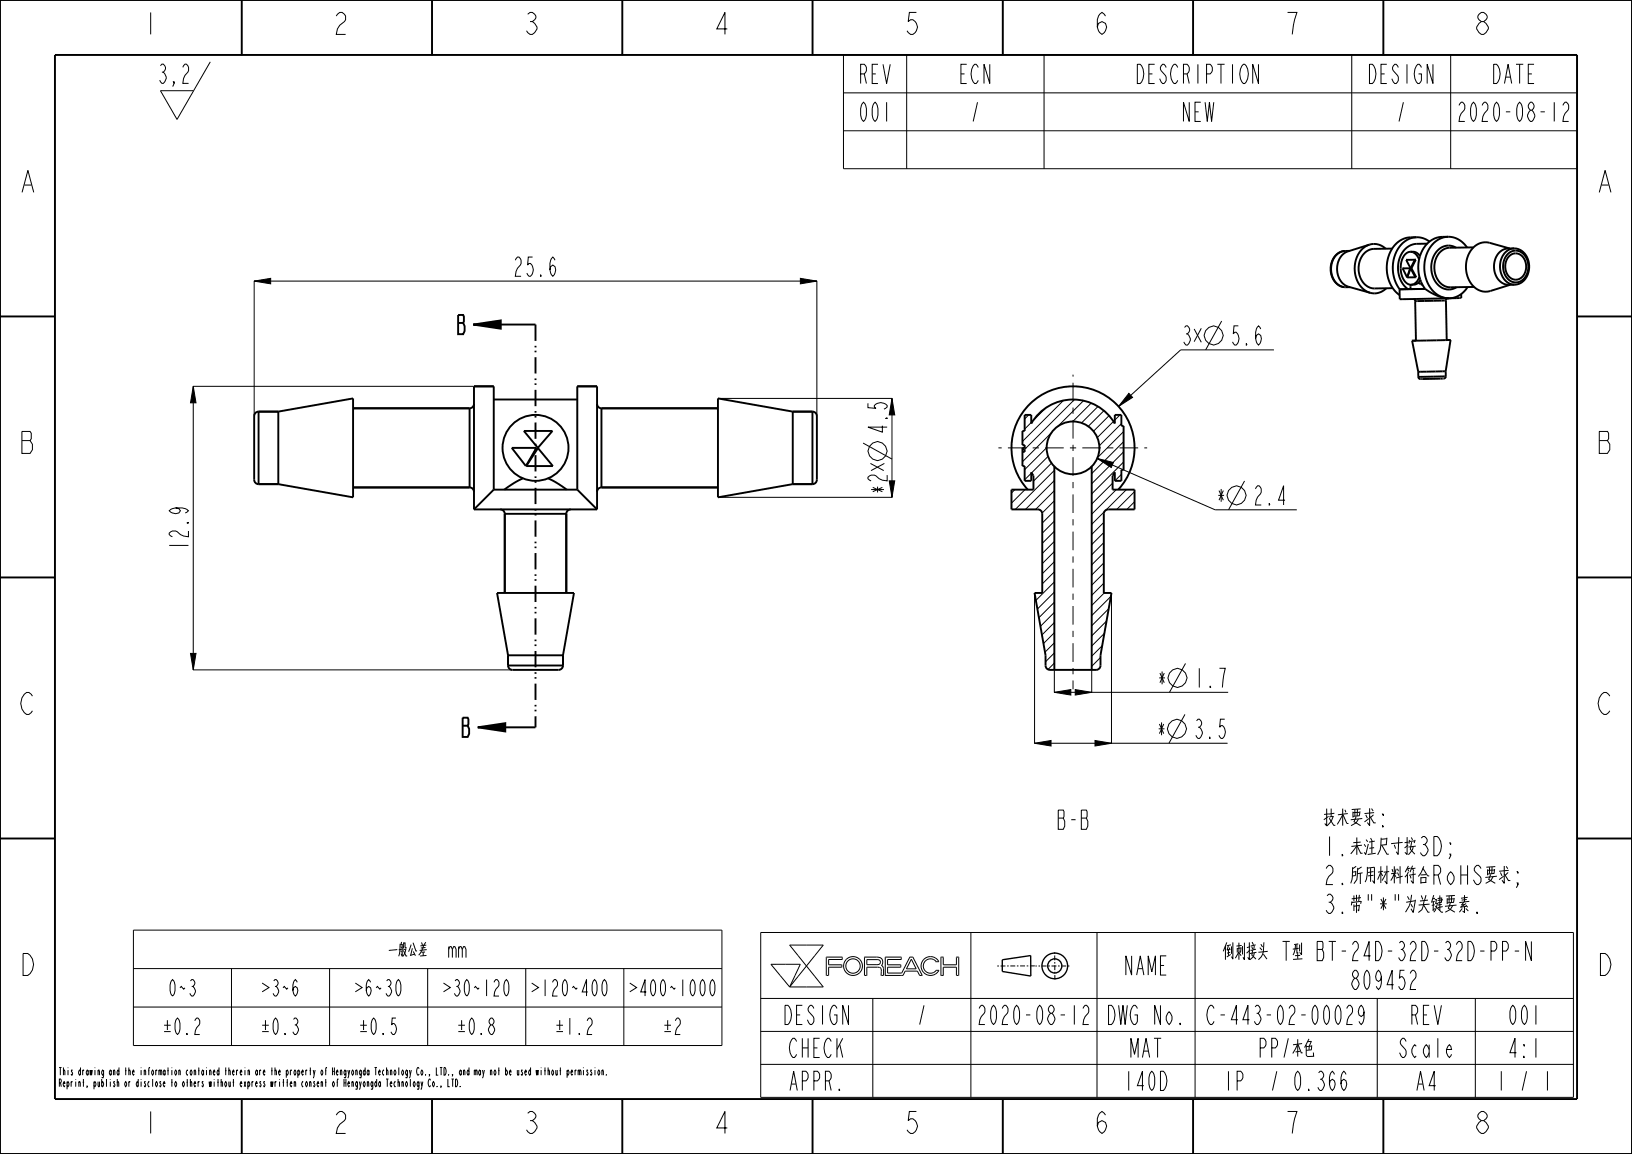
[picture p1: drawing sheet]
<svg xmlns="http://www.w3.org/2000/svg" width="297mm" height="210mm" viewBox="0 0 297 210" stroke-linecap="round" stroke-linejoin="round" font-family="sans-serif">
<g fill="none" stroke="#000" stroke-width=".18">
<path d="M29.2 12l.3-.3a.78 .78 0 0 1 .6 .6 .78 .78 0 0 1-.4 .8l.3 .3a1.2 1.2 0 0 1-.3 1.8h-.2l-.4-.6M29.5 13.1h.2M31.7 15.2l-.1-.3h.1v.3l-.3 .6M33.3 12.3l.4-.6h.2a1.25 1.25 0 0 1-.2 2l-.3 .6-.1 .9h1M38.3 11.3l-6.1 10.4-3-5.2h6M153.5 10h133.5v20.7h-133.5zM153.5 16.9h133.5M165 10v20.7M190 10v20.7M246 10v20.7M264 10v20.7M153.5 23.8h133.5"/>
<path d="M46.3 51.2l3-.5v1zM46.3 51.1v24.5M46.3 51.2h102.4M145.7 50.7l3 .5-3 .5zM148.7 51.1v24.5M35.1 70.3h51.1M35.2 70.3l.5 3h-1zM35.2 70.3v51.6M130.7 72.5h31.7M162.3 72.5v18M186.1 78.4v.1M187.2 75.5l-.7 .7"/>
<path d="M187.7 76.9l-1.2 1.2M190.3 74.2l-2.3 2.4M191.3 78.7l-5.2 5.3M193.5 72.9l-7.4 7.4M195.5 72.7l-9 9.1M197.2 72.9l-4.7 4.7M198.6 73.4l-3.4 3.3M199.8 74l-3 3M200.9 74.7l-2.9 2.9M201.8 75.6l-2.8 2.9M202.6 76.7l-2.9 2.9M203.8 75.5l-.9 .9"/>
<path d="M204.1 77.1l-4 4M204.5 78.5l-4.8 4.8M205.4 71.6l.7 .7-2.5 1.7zM231.8 63.7h-16.9l-11.3 10.3M130.7 90.5h31.7M184.7 89.1l-.6 .6M186.5 89.1l-2.4 2.5M187.7 86.1l-1.2 1.2M190.5 81.5l-4 4M190.7 83.1l-3 2.9M191.4 84.3l-3.3 3.3M191.9 85.6l-7.1 7.1"/>
<path d="M191.9 87.4l-5.3 5.3M191.9 89.3l-3.4 3.4M191.9 91.1l-2.2 2.3M191.9 93l-2.2 2.2M191.9 94.8l-2.2 2.2M191.9 96.7l-2.2 2.2M191.9 98.5l-2.2 2.2M199.7 83.4l2.9 .8-.4 .9zM199.7 83.4l21.4 9.4h14.9M200.9 95.1l-2.2 2.2M200.9 96.9l-2.2 2.2M200.9 98.8l-2.2 2.2"/>
<path d="M201 93.1l-2.3 2.3M202.5 87.9l-3.8 3.8M203.1 89.1l-4.4 4.5M204.1 86.3l-1.2 1.2M204.5 80.4l-5.8 5.8M204.5 82.2l-5.8 5.8M204.5 84.1l-5.8 5.8M205 89.1l-3.7 3.7M206.5 89.5l-3.3 3.2M206.5 91.3l-1.4 1.4M226.5 87.5l-2.9 5.3M34.7 118.9h1l-.5 3z"/>
<path d="M188.3 108v27.3M191.9 100.4l-2.2 2.2M191.9 102.2l-2.2 2.2M191.9 104.1l-2.2 2.2M191.9 105.9l-3.4 3.4M191.9 107.8l-3.1 3M191.9 109.6l-2.8 2.8M191.9 111.4l-2.6 2.6M191.9 113.3l-2.3 2.2M191.9 115.1l-2 2M191.9 117l-1.7 1.7M191.9 118.8l-1.6 1.6"/>
<path d="M200.3 119.7l-1.6 1.6M200.6 117.5l-1.9 1.9M200.9 100.6l-2.2 2.2M200.9 102.4l-2.2 2.2M200.9 104.3l-2.2 2.2M200.9 106.1l-2.2 2.2M201 107.9l-2.3 2.3M201 115.3l-2.3 2.3M201.4 113l-2.7 2.7M201.8 110.8l-3.1 3.1M202.2 108.5l-3.5 3.5M202.3 108v27.3"/>
<path d="M35.1 121.9h58.1M188.3 135.3l3-.5v1zM188.3 135.3h35.1M191.9 126l3-.5v1zM191.9 126h31.6M191.9 122v4M191.9 120.7l-1.2 1.1M195.7 125.5l3 .5-3 .5zM198.7 122v4M199.3 134.8l3 .5-3 .5zM215.6 130l-2.9 5.3M215.7 120.7l-2.9 5.3"/>
<path d="M24.3 169.3h107.1v21h-107.1zM24.3 176.3h107.1M42.1 176.3v14M60 176.3v14M77.8 176.3v14M82.3 172.8l.3-.5h.2l.2 .5v1.5M83.5 172.8l.2-.5h.2l.2 .5v1.5M83.5 172.3v2M84.1 172.8l.3-.5h.2l.2 .5v1.5M95.7 176.3v14M113.5 176.3v14M138.4 169.7h147.9v30h-147.9z"/>
<path d="M140.3 175.5h5.3l-1.9 4.1zM143.7 172h6.1l-3 3.8zM146.8 175.8l3 3.8h-6.1M146.8 175.8l-3.1 3.8M150.8 177.5v-1.5h2.4v-.4h-2.4v-1h2.4l.1-.4h-2.9v3.3h.4M157.8 174.6l2.1 .1 .3 .1v.4l-.4 .3h-2zM157.8 177.5v-1.5h1.9l.4 .1 .2 .2 .1 1.2h.4M160.8 177.5v-1.3l-.4-.5 .2-.6-.2-.7-.7-.2h-2.3l-.1 3.3h.5M164.3 177.5h.1M165.9 174.6l.8 1.7h-1.7zM166.1 174.2h-.5l-1.5 2.9h-2.6v-1.1h2.4v-.4h-2.4v-1h2.5v-.4h-2.9v3.3h3.2M166.1 174.2h.1"/>
<path d="M166.1 174.2l1.7 3.3h-.4l-.4-.8h-2.3l-.4 .8M170.4 175l-.7-.5h-.8l-.6 .5-.3 .8 .3 .8 .6 .4h.8l.7-.4M170.4 176.6h.1M170.4 175h.1M170.4 176.6h.4M170.4 175h.5l-.4-.5-.5-.3-.7-.1-.7 .1-.5 .4-.3 .5-.2 .5 .1 .7 .5 .8 1 .4 1-.2 .7-.7M170.8 176.6h.1M171.2 174.2h.5v1.4h2.4v-1.4h.4v3.3h-.4v-1.5h-2.4v1.5h-.5zM176.7 169.7v30M199.6 169.7v30M217.5 169.7v30M24.3 183.3h107.1"/>
<path d="M138.4 181.7h147.9M138.4 187.7h147.9M138.4 193.7h147.9M158.8 181.7v18M250.6 181.7v18M268.5 181.7v18"/>
<circle cx="225" cy="90.1" r="1.72"/>
<circle cx="214.2" cy="132.6" r="1.72"/>
<circle cx="214.3" cy="123.4" r="1.72"/>
<circle cx="155.2" cy="175.8" r="1.31"/>
<circle cx="155.2" cy="175.8" r="1.71"/>
</g>
<path d="M46.3 51.2l3-.5v1zM86.1 59.1l5-.8v1.5zM145.7 50.7l3 .5-3 .5zM35.2 70.3l.5 3h-1zM205.4 71.6l.7 .7-2.5 1.7zM199.7 83.4l2.9 .8-.4 .9zM34.7 118.9h1l-.5 3zM87 132.4l5-.8v1.5zM188.3 135.3l3-.5v1zM191.9 126l3-.5v1zM195.7 125.5l3 .5-3 .5zM199.3 134.8l3 .5-3 .5z" fill="#000"/>
<g fill="none" stroke="#000" stroke-width=".35">
<path d="M0 0h297v210h-297zM10 10h277v190h-277zM44 .1v10M78.6 .1v10M113.2 .1v10M147.9 .1v10M182.5 .1v10M217.1 .1v10M251.7 .1v10M0 57.6h10M86.1 59.1l5-.8v1.5zM86.1 59.1h11.4"/>
<path d="M244.6 45.7a3.4 3.4 0 0 0-2.1 4.8l.9 1.2 .6 .4 .5 .1M244.8 45.7a3.3 3.3 0 0 0-2.3 5l1 1.1 .7 .4 .7 .1M254.7 52.6v1.8l11.2-.2v-.7M254.7 52.6h.1M255.3 48.8l.8 1.7M255.4 48.8h-.1M255.9 47.3l1.7 3.2M256.1 47.3h-.2M256.1 50.5h.1M256.2 52.6h-1.5M256.7 48.8h-1.4M256.7 48.8l-.6 1.7"/>
<path d="M256.7 43.2a4.8 4.8 0 0 0-4.3 4.6 6.2 6.2 0 0 0 2.3 5.9M256.7 51.8v.4M256.8 48.8h.1M256.9 48.8l.8 1.7h-.1M256.9 48.8h-.3l-.5 1.7M257.6 50.5h-1.5M257.6 47.3h-.1l-.8 1.5M257.6 47.3h-1.7M257.6 47.3l-.7 1.5M257.9 52.6h-1.7M258.1 51.5l.8 .4M259.4 52.6a7.8 7.8 0 0 0 4.3 1.7"/>
<path d="M259.4 52.6h-4.7M259.7 44.3l-1.9 .1a4.1 4.1 0 0 0-3.4 4.6l.1 .9 .4 1.1a4.1 4.1 0 0 0 1.3 1.6M260.1 44a3.9 3.9 0 0 0-6 1.9 6.8 6.8 0 0 0 .6 6.7M262.5 43.1a4.9 4.9 0 0 0-4.4 4.9v1l.2 1.3 .4 1.2 .7 1.1M263.4 54.3l-.3 .4h-2.2l-3.4 .1-.3-.4M263.7 54.3h.1M263.8 45.1a3.4 3.4 0 0 0-2.7 4.3 3.1 3.1 0 0 0 2.9 2.9M265 45.1a2.95 2.95 0 0 0-4.3 2.1 4.2 4.2 0 0 0 2.4 5.4h1l1-.3M267 45a3.9 3.9 0 0 0-3.8-1.9 3.9 3.9 0 0 0-3.3 2.6 6.3 6.3 0 0 0 2.1 8.2l.9 .3 .8 .1M267.1 52.2a4.2 4.2 0 0 1-3.4 2.1M274.4 46.3a2.14 2.14 0 0 1 2.2-.5 2.14 2.14 0 0 1 1.4 1.8 2.8 2.8 0 0 1-2.3 3.8 3 3 0 0 1-1.9-4.3zM275.5 45.2a3.2 3.2 0 0 0-2.4 4.4 2.75 2.75 0 0 0 2.5 2.2"/>
<path d="M275.5 45.2a3.3 3.3 0 0 1 2.5 4.7 2.7 2.7 0 0 1-2.3 1.9M275.5 45.2h.1M275.7 51.8h-.1M275.8 46.1a2.5 2.5 0 0 0-1.4 3.9l.7 .7 .8 .2M275.8 46.1a2.49 2.49 0 0 1 1.6 3.9l-.7 .6-.8 .3M275.8 46.1h.1M275.9 50.9h.1M287 57.6h10M47.1 74.9a.8 .8 0 0 0-.8 .8v11.6a.8 .8 0 0 0 .8 .8M47.1 74.9v13.2M47.1 74.9h3.5M64.3 74.3h21.2"/>
<path d="M85.5 74.3v14.4M86.3 73.5a.8 .8 0 0 1-.8 .8M89.9 72.7h15.2M95.3 78.4h5.2l-2.6 3.1zM108.7 73.5a.8 .8 0 0 0 .8 .8M109.5 74.3v14.4M109.5 74.3h21.2M144.3 74.9h3.6M147.9 74.9v13.2M147.9 74.9a.8 .8 0 0 1 .8 .8v11.6a.8 .8 0 0 1-.8 .8M186.5 75.5h1.2v1.6a8.8 8.8 0 0 1 15.2 0v-1.6h1.2v2h.4v8h-.4v2h-1.2v-1.6l-.4 .7v2.5h4v3.6h-4.8a.8 .8 0 0 0-.8 .8v14.4h1.4l-2 11.3v1.9a.8 .8 0 0 1-.8 .8h-8.4a.8 .8 0 0 1-.8-.8v-1.9l-2-11.3h1.4v-14.4a.8 .8 0 0 0-.8-.8h-4.8v-3.6h4v-2.5l-.4-.7v1.6h-1.2v-2.7h-.4v-3.3h.4v-.5h-.4v-2.6h.4zM262.7 68.9h.1"/>
<path d="M262.7 68.9l.3-.1 .1-.3-5 .1 .1 .2 .3 .2 4.2-.1M47.1 88.1h3.5M64.3 88.7h21.2M85.5 88.7a.8 .8 0 0 1 .8 .8M86.3 92.7h22.4M89.9 89.1v-18.8h-3.6v22.4M89.9 89.1l-3.6 3.6M89.9 89.1h15.2M91.1 92.7a.8 .8 0 0 1 .8 .8M91.9 93.5h11.2M91.9 93.5v14.4M93.1 81.5h4.5l-1.9 3.3z"/>
<path d="M95.2 87.1l-1.7 .8-1.7 1.2M97.9 81.5l2.7 3.3h-4.8zM99.7 87.1l1.7 .8 1.7 1.2M103.1 93.5v14.4M103.9 92.7a.8 .8 0 0 0-.8 .8M105.1 89.1v-18.8h3.6v22.4M105.1 89.1l3.6 3.6M109.5 88.7a.8 .8 0 0 0-.8 .8M109.5 88.7h21.2M144.3 88.1h3.6M186.1 81.8h.4v.4h-.4M187 89.1a11.2 11.2 0 0 1 .5-15.6 11.2 11.2 0 0 1 15.6 0 11.2 11.2 0 0 1 .4 15.6"/>
<path d="M191.9 84.9v37M198.7 84.9v37M0 105.1h10M92.5 119.2v1.9M102.5 119.2v1.9M287 105.1h10M87 132.4l5-.8v1.5zM87 132.4h10.5M92.5 121.1h10M92.5 121.1a.8 .8 0 0 0 .8 .8h8.4a.8 .8 0 0 0 .8-.8M0 152.6h10M287 152.6h10"/>
<path d="M44 200.1v10M78.6 200.1v10M113.2 200.1v10M147.9 200.1v10M182.5 200.1v10M217.1 200.1v10M251.7 200.1v10"/>
<circle cx="195.3" cy="81.5" r="4.8"/>
</g>
<g fill="none" stroke="#000" stroke-width=".25">
<path d="M187.6 173.9v3.7l-5.2-.8v-2.1l5.2-.8"/>
<circle cx="192" cy="175.8" r="2.34"/>
<circle cx="192" cy="175.8" r="1.29"/>
</g>
<path d="M181.5 175.8h6.8M191.9 173.3l.1 5M194.6 175.8h-6.2" fill="none" stroke="#000" stroke-width=".18" stroke-dasharray=".3 .3 .9 .3" stroke-linecap="butt"/>
<path d="M97.5 59.1v73.3" fill="none" stroke="#000" stroke-width=".35" stroke-dasharray="3 .9 .3 .6 .3 .9" stroke-linecap="butt"/>
<!-- layer: 02___PRT_ALL_AXES -->
<g fill="none" stroke="#000" stroke-width=".35">
<path d="M245.6 45.7h-.8M245.7 52.3h-.8M249.2 44.5l-3.9 1.3a3.6 3.6 0 0 0-2 3.2 3.6 3.6 0 0 0 2.1 3.2l3.9 1.1M249.2 44.5a2.99 2.99 0 0 1 3 .8M249.2 44.5a4.8 4.8 0 0 0-2.1 6.7 3.8 3.8 0 0 0 2.2 2.1M252.3 52.5a3 3 0 0 1-3 .8M253.4 45.2l-3.4 .1a3.5 3.5 0 0 0-2.6 4.7 3 3 0 0 0 2.7 2.5l3.4-.1M256.7 45.8l1 .1 .7 .7M256.7 45.8a2.53 2.53 0 0 0-1.8 2.8 2.94 2.94 0 0 0 1.8 3.2h.1M256.7 45.8l.4 .1 .5 .3 .7 1M256.7 52.2v.4M257.5 54.8l.2 7.2"/>
<path d="M257.8 43.2h-1.1M258.3 50.4l-.6 1-.4 .3-.5 .1M258.5 51l-.7 .6-1 .2M263.1 54.7l.2 7.2h.7M263.5 43.1h-1M263.7 54.3h.1M268.2 45l-4.4 .1M268.3 52.2l-4.4 .1M274.4 45.2a3.2 3.2 0 0 0-2.4 4.4 2.78 2.78 0 0 0 2.5 2.2h1.1M274.4 45.2h.1M274.8 45.2l-3.7-1a3.5 3.5 0 0 0-4.2 3.1 4.7 4.7 0 0 0 2.8 5.7h1.2l4-1.2M275.5 45.2h-1.1"/>
<path d="M47.1 74.9h3.5M50.6 74.9v13.2M50.6 74.9l13.7-2.4v18l-13.7-2.4M64.3 74.3h21.2M86.3 70.3h3.6M105.1 70.3h3.6M109.5 74.3h21.2M144.3 74.9h3.6M144.3 74.9l-13.6-2.4v18l13.6-2.4M144.3 74.9v13.2M257 62l1.1 5.7M257.7 62h-.7"/>
<path d="M258.1 67.7v.9M263.1 67.6v.9M263.1 67.6l-5 .1M264 61.9l-7 .1M264 61.9l-.9 5.7M47.1 88.1h3.5M64.3 88.7h21.2M91.9 93.5v14.4M103.1 93.5v14.4M109.5 88.7h21.2M144.3 88.1h3.6M92.5 119.2h10"/>
<path d="M92.5 119.2l-2-11.3h14l-2 11.3M92.5 119.2v1.9M102.5 119.2v1.9"/>
<circle cx="97.5" cy="81.5" r="6"/>
</g>
<path d="M195.3 81.5v43.9M195.3 81.5v-13.3M195.3 81.5h-13.6M195.3 81.5h13.5" fill="none" stroke="#000" stroke-width=".18" stroke-dasharray="1.1 1.1 3.4 1.1" stroke-dashoffset=".6" stroke-linecap="butt"/>
<g font-size="5.2">
<text x="26.1" y="6.3">1</text>
<text x="60.7" y="6.3">2</text>
<text x="95.4" y="6.3">3</text>
<text x="130" y="6.3">4</text>
<text x="164.6" y="6.3">5</text>
<text x="199.2" y="6.3">6</text>
<text x="233.9" y="6.3">7</text>
<text x="268.5" y="6.3">8</text>
<text x="3.8" y="35">A</text>
<text x="290.8" y="35">A</text>
<text x="3.8" y="82.5">B</text>
<text x="290.8" y="82.5">B</text>
<text x="3.8" y="130">C</text>
<text x="290.8" y="130">C</text>
<text x="3.8" y="177.5">D</text>
<text x="290.8" y="177.5">D</text>
<text x="26.1" y="206.3">1</text>
<text x="60.7" y="206.3">2</text>
<text x="95.4" y="206.3">3</text>
<text x="130" y="206.3">4</text>
<text x="164.6" y="206.3">5</text>
<text x="199.2" y="206.3">6</text>
<text x="233.9" y="206.3">7</text>
<text x="268.5" y="206.3">8</text>
</g>
<g font-size="4.6">
<text x="155.8" y="15.2">REV</text>
<text x="174.1" y="15.2">ECN</text>
<text x="205.5" y="15.2">DESCRIPTION</text>
<text x="248.2" y="15.2">DESIGN</text>
<text x="270.9" y="15.2">DATE</text>
<text x="155.8" y="22.1">001</text>
<text x="176.4" y="22.1">/</text>
<text x="214.6" y="22.1">NEW</text>
<text x="253.9" y="22.1">/</text>
<text x="264.1" y="22.1">2020-08-12</text>
<text x="93.3" y="50.3">25.6</text>
<text x="83" y="60.8">B</text>
<text x="214.9" y="62.8">3× 5.6</text>
<text x="161.5" y="90.1" transform="rotate(-90 161.5 90.1)">*2× 4.5</text>
<text x="221.2" y="91.9">*</text>
<text x="228" y="91.9">2.4</text>
<text x="34.3" y="100.3" transform="rotate(-90 34.3 100.3)">12.9</text>
<text x="210.4" y="125.1">*</text>
<text x="217.2" y="125.1">1.7</text>
<text x="83.8" y="134.1">B</text>
<text x="210.3" y="134.4">*</text>
<text x="217.1" y="134.4">3.5</text>
<text x="191.7" y="150.9">B-B</text>
<text x="240.7" y="150.5">技术要求:</text>
<text x="240.7" y="155.7">1.未注尺寸按3D;</text>
<text x="240.7" y="161">2.所用材料符合RoHS要求</text>
<text x="240.7" y="166.2">3.带&quot;*&quot;为关键要素.</text>
<text x="204" y="177.4">NAME</text>
<text x="214.4" y="174.8">倒刺接头 T型 BT-24D-32D-32D-PP-N</text>
<text x="245.1" y="180.1">809452</text>
<text x="141.8" y="186.4">DESIGN</text>
<text x="166.6" y="186.4">/</text>
<text x="176.8" y="186.4">2020-08-12</text>
<text x="200.6" y="186.4">DWG No.</text>
<text x="218.1" y="186.4">C-443-02-00029</text>
<text x="256.2" y="186.4">REV</text>
<text x="274" y="186.4">001</text>
<text x="143" y="192.4">CHECK</text>
<text x="205.2" y="192.4">MAT</text>
<text x="228.6" y="192.4">PP</text>
<text x="230.5" y="192.4">/本色</text>
<text x="253.9" y="192.4">Scale</text>
<text x="274" y="192.4">4:1</text>
<text x="143" y="198.4">APPR.</text>
<text x="204" y="198.4">140D</text>
<text x="222.3" y="198.4">IP</text>
<text x="230.9" y="198.4">/ 0.366</text>
<text x="257.3" y="198.4">A4</text>
<text x="272.1" y="198.4">1</text>
<text x="276.3" y="198.4">/ 1</text>
</g>
<g font-size="3.9">
<text x="66.1" y="174.3">一般公差</text>
<text x="30.3" y="181.3">0~3</text>
<text x="46.2" y="181.3">＞3~6</text>
<text x="63.1" y="181.3">＞6~30</text>
<text x="79" y="181.3">＞30~120＞120~400＞400~1000</text>
<text x="28.3" y="188.3">±0.2</text>
<text x="46.2" y="188.3">±0.3</text>
<text x="64" y="188.3">±0.5</text>
<text x="81.9" y="188.3">±0.8</text>
<text x="99.7" y="188.3">±1.2</text>
<text x="119.5" y="188.3">±2</text>
</g>
<g font-size="1.8">
<text x="10.6" y="195.7">This drawing and the information contained therein are the property of</text>
<text x="10.6" y="197.8">Reprint, publish or disclose to others without express written consent of</text>
<text x="60.3" y="195.7">Hengyongda Technology Co., LTD., and may not be used without permission.</text>
<text x="62.4" y="197.8">Hengyongda Technology Co., LTD.</text>
</g>
</svg>
